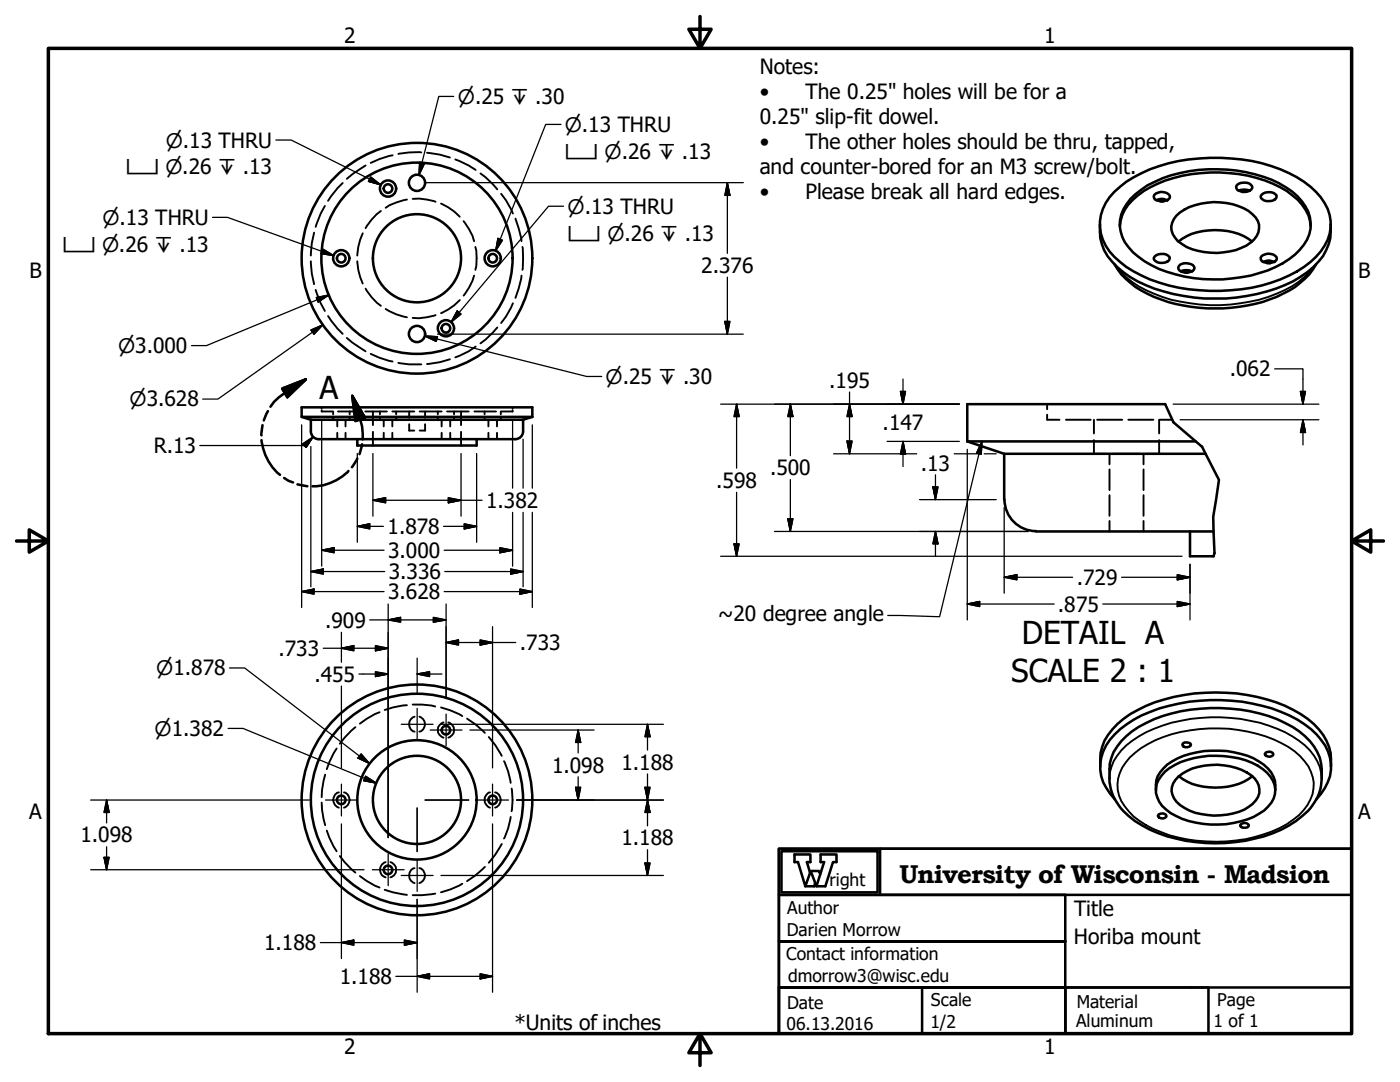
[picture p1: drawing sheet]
<svg xmlns="http://www.w3.org/2000/svg" width="279mm" height="216mm" viewBox="0 0 279 216" stroke-linecap="round" stroke-linejoin="round" font-family="sans-serif">
<!-- layer: Visible (ANSI) -->
<g fill="none" stroke="#000" stroke-width=".51">
<path d="M222.4 38.3a25.9 25.9 0 0 1 14.8-6.5 35.7 35.7 0 0 1 21.6 3.6 13.3 13.3 0 0 1 6.6 7.5 8.6 8.6 0 0 1-2.8 8.3 25.3 25.3 0 0 1-14.8 6.5 36.1 36.1 0 0 1-20-2.7 16.7 16.7 0 0 1-7.1-6 8.6 8.6 0 0 1 1.7-10.7zM225.6 39.7a21 21 0 0 1 11.7-5.5 30.1 30.1 0 0 1 18 2.4 11.2 11.2 0 0 1 6.1 6.8 6.9 6.9 0 0 1-2 6.4 20 20 0 0 1-11.6 5.5 29.2 29.2 0 0 1-18.1-2.4 11.7 11.7 0 0 1-5.7-5.7 6.9 6.9 0 0 1 1.6-7.5zM230.4 38.9a2.14 2.14 0 0 1 3 .1l.1 .3a1.98 1.98 0 0 1-3.2 .2zM230.8 39.9a2.47 2.47 0 0 1 2.2 0M246.8 37a2.24 2.24 0 0 1 3.1 .1 1.08 1.08 0 0 1-1.4 1.2 1.93 1.93 0 0 1-1.7-.7zM247.2 38l.9-.2 1.3 .2M248 38.3h.6M251.8 38.9a2.23 2.23 0 0 1 3 .1 1.08 1.08 0 0 1-1.4 1.1 1.48 1.48 0 0 1-1.8-.9zM219.5 44.8a9.7 9.7 0 0 0 3.4 8.5 25.6 25.6 0 0 0 13.3 5.8 36.2 36.2 0 0 0 21.9-3 14.8 14.8 0 0 0 6.6-6.2 8.7 8.7 0 0 0 .9-5.1M223.5 45.1a8.1 8.1 0 0 1 3.6-6.1 26.1 26.1 0 0 1 16.4-4.6 26.8 26.8 0 0 1 13.3 3.7 10.2 10.2 0 0 1 4.6 5.9l.2 1.1M230.4 51.2a2.23 2.23 0 0 1 3 .1 1.08 1.08 0 0 1-1.4 1.2 1.48 1.48 0 0 1-1.7-1zM231.6 40.2h.6"/>
<path d="M234.8 43.1a12 12 0 0 1 10-2.6 8.5 8.5 0 0 1 6.2 3.6 3.5 3.5 0 0 1-1.4 4.3 13.1 13.1 0 0 1-10.6 1.6 7.4 7.4 0 0 1-4.9-3.3 3.1 3.1 0 0 1 .7-3.6zM235.2 48.2a12.2 12.2 0 0 1 9.8-2.1 10.1 10.1 0 0 1 4.9 2.1M235.6 52.8a2.36 2.36 0 0 1 2.7 .4l.1 .3a1.98 1.98 0 0 1-3.2 .2l-.1-.3zM235.6 54.2a2.47 2.47 0 0 1 2.3 0M236.5 54.4h.5M251.7 51.2a2.14 2.14 0 0 1 3.1 .1v.3a1.98 1.98 0 0 1-3.1 .2zM252.1 52.3a2.47 2.47 0 0 1 2.2 0M252.9 52.5h.6M60.2 83.2h46M62 83.8v2.3a1.56 1.56 0 0 0 1.6 1.5h39.2a1.56 1.56 0 0 0 1.6-1.5v-2.3M62 83.8h42.4M71.3 87.6v1.3h23.8v-1.3"/>
<path d="M106.2 83.2v-1.9h-46v1.9l1.8 .6M106.2 83.2l-1.8 .6M193 88.1l7.4 2.5v9.1M193 88.1h45.6M200.4 90.6h40.2M200.5 99.7a6.3 6.3 0 0 0 6.3 6.3M232.5 80.6h-39.5v7.5M206.8 106h35.4M237.5 106v5h4.7M219.6 153a9.7 9.7 0 0 1 3.4-8.5 25.6 25.6 0 0 1 13.3-5.8 35.7 35.7 0 0 1 21.8 3 12.9 12.9 0 0 1 7.5 8.5v2.8M221.4 155.4a9.3 9.3 0 0 1 3.4-8.5 24.7 24.7 0 0 1 14.8-5.5 31.5 31.5 0 0 1 18.3 3.6 11.3 11.3 0 0 1 5.8 7.3l.1 3.1M222.5 159.5a8.8 8.8 0 0 1-2.7-8.3 11.4 11.4 0 0 1 5.1-6.7 30.3 30.3 0 0 1 16.7-4.8 34.9 34.9 0 0 1 17.3 3.9 13.9 13.9 0 0 1 6.1 6.4 8.1 8.1 0 0 1-1.3 8.4l-1 1.1"/>
<path d="M230.7 157.7a5.2 5.2 0 0 1 2.2-5.1 18.1 18.1 0 0 1 17.3-1.3 7.4 7.4 0 0 1 4.2 4.5l.1 1.9M232.5 154a16.3 16.3 0 0 1 11.8-3.1 12.6 12.6 0 0 1 9.3 4.1 4.3 4.3 0 0 1-.6 6 11.9 11.9 0 0 1-6.8 3.2 18.5 18.5 0 0 1-12.6-2 5.4 5.4 0 0 1-2.8-5.7l.4-.9zM235.1 155a12.3 12.3 0 0 1 10.4-2.1 8.2 8.2 0 0 1 5.4 3.1 3.3 3.3 0 0 1-.9 4.4 11 11 0 0 1-7.7 2.4 10.7 10.7 0 0 1-7.5-2.8 3.3 3.3 0 0 1 .3-5zM235.3 154.9a12.2 12.2 0 0 0 9.7 2.1 10.1 10.1 0 0 0 4.9-2.1M236.2 148.3a1.25 1.25 0 0 1 1.5 .3 .94 .94 0 0 1-.9 .5 .94 .94 0 0 1-.8-.6zM252.6 150.2a.85 .85 0 0 1 .9-.2 .85 .85 0 0 1 .6 .7 1.02 1.02 0 0 1-1.7-.3zM231.3 162.5a.85 .85 0 0 1 .9-.2 .85 .85 0 0 1 .5 .7 1.02 1.02 0 0 1-1.6-.2zM247.7 164.4a1.12 1.12 0 0 1 1.5 .3 .89 .89 0 0 1-1.4 .3l-.3-.2v-.2z"/>
<circle cx="77.4" cy="37.6" r="1.62"/>
<circle cx="77.4" cy="37.6" r=".86"/>
<circle cx="83.2" cy="36.5" r="1.62"/>
<circle cx="68.1" cy="51.5" r="1.62"/>
<circle cx="68.1" cy="51.5" r=".86"/>
<circle cx="83.2" cy="51.5" r="23"/>
<circle cx="83.2" cy="51.5" r="19.1"/>
<circle cx="83.2" cy="51.5" r="8.8"/>
<circle cx="98.3" cy="51.5" r="1.62"/>
<circle cx="98.3" cy="51.5" r=".86"/>
<circle cx="83.2" cy="66.6" r="1.62"/>
<circle cx="89" cy="65.5" r="1.62"/>
<circle cx="89" cy="65.5" r=".86"/>
<circle cx="68.1" cy="159.6" r=".86"/>
<circle cx="83.2" cy="159.6" r="23"/>
<circle cx="83.2" cy="159.6" r="21.2"/>
<circle cx="83.2" cy="159.6" r="11.9"/>
<circle cx="83.2" cy="159.6" r="8.8"/>
<circle cx="89" cy="145.7" r=".86"/>
<circle cx="98.3" cy="159.6" r=".86"/>
<circle cx="77.4" cy="173.6" r=".86"/>
</g>
<!-- layer: Hidden (ANSI) -->
<g fill="none" stroke="#000" stroke-width=".38">
<path d="M68.4 36.5l-1 1-1.9 2.6M73 33l-2.6 1.7-1.2 1M78.4 31l-2.7 .8-1.7 .7M81.2 39.8a11.6 11.6 0 0 0-4.2 1.7M82.4 39.7a11.6 11.6 0 0 1 4.5 .6M84.1 30.4a15.7 15.7 0 0 0-4.6 .3M85.2 30.5l2.6 .4 2 .5M90.9 31.8l2.6 1.2 1.4 .9M95.9 34.6l1 .8 2.4 2.4M100 38.7l1 1.2 1.4 2.7M62 52.1a17.5 17.5 0 0 0 .7 4.6M62.7 46.4a17.5 17.5 0 0 0-.7 4.6"/>
<path d="M63 57.8l1 2.7 .8 1.5M64.8 41.1l-.8 1.5-1 2.7M71.3 52.1a11.3 11.3 0 0 0 1.1 4.5M72.4 46.5a11.3 11.3 0 0 0-1.1 4.5M73 57.6a11.1 11.1 0 0 0 3 3.4M76 42.1a11.1 11.1 0 0 0-3 3.4M88 40.6a10.6 10.6 0 0 1 3.8 2.6M91.8 59.9a10.6 10.6 0 0 1-3.8 2.6M92.5 44.1a11.4 11.4 0 0 1 2.1 4M94.6 55a11.4 11.4 0 0 1-2.1 4M94.9 49.3a10.4 10.4 0 0 1 0 4.5M102.9 43.6l.6 1.9 .6 2.6"/>
<path d="M104.1 55l-.6 2.6-.6 1.8M104.3 49.3l.1 2.3-.1 2.2M65.5 63.1l1.9 2.5 1 1M69.2 67.4l1.2 1 2.6 1.7M74 70.6l1.7 .8 2.7 .7M77 61.7a11.6 11.6 0 0 0 4.2 1.6M79.5 72.4a15.7 15.7 0 0 0 4.6 .3M86.9 62.9a11.6 11.6 0 0 1-4.5 .5M89.8 71.7l-2 .6-2.6 .3M94.9 69.2l-1.4 .9-2.6 1.2M99.3 65.3l-2.4 2.5-1 .7M102.4 60.5l-1.4 2.7-1 1.3"/>
<path d="M64.2 81.9v.2h2.2M64.2 81.3v.2M66.5 83.2v.6h1.1M66.5 82.1v.6M67.3 83.8v1.3M67.3 86.4v1.2M67.4 82.1h4.4M69 83.8v1.3M69 86.4v1.2M69.8 83.2v.6h-1.1M69.8 82.1v.6M72.9 82.1h4.3"/>
<path d="M74.4 82.1v2.7M74.4 86.2v2.7M75.8 83.2v.6h1.1M75.8 82.1v.6M76.6 83.8v1.3M76.6 86.4v1.2M78.3 83.8v1.3M78.3 86.4v1.2M78.3 82.1h4.4M79.1 83.2v.6h-1.1M79.1 82.1v.6M81.7 84.6v1.3h1"/>
<path d="M81.7 82.1v1.3M83.8 82.1h4.3M84.8 84.6v1.3h-1M84.8 82.1v1.3M87.4 83.2v.6h1.1M87.4 82.1v.6M88.1 83.8v1.3M88.1 86.4v1.2M89.2 82.1h4.3M89.9 83.8v1.3M89.9 86.4v1.2M90.6 83.2v.6h-1.1"/>
<path d="M90.6 82.1v.6M92 82.1v2.7M92 86.2v2.7M94.7 82.1h4.3M96.7 83.2v.6h1.1M96.7 82.1v.6M97.5 83.8v1.3M97.5 86.4v1.2M99.2 83.8v1.3M99.2 86.4v1.2M99.9 83.2v.6h-1M99.9 82.1v.6"/>
<path d="M102.3 81.9v.2h-2.2M102.3 81.3v.2M209 82.7v1.1h2.5M209 80.6v1.1M212.7 83.8h5M218.3 87.8v2.8h2.6M218.3 83.8v2.7M218.9 83.8h5.1M221.4 90.6v2M221.4 93.7v4.1M221.4 98.8v4.1M222.2 90.6h5.2"/>
<path d="M225.2 83.8h5M228.2 90.6v2M228.2 93.7v4.1M228.2 98.8v4.1M231.3 87.8v2.8h-2.6M231.3 83.8v2.7M231.5 83.8h2.4M221.4 103.9v2.1M228.2 103.9v2.1M64.9 154.6l-.6 3.1-.1 1.4M67.2 149.4l-1.5 2.7-.5 1.4M67.6 158.1a1.59 1.59 0 0 0-1.1 1.5 1.59 1.59 0 0 0 1.1 1.6"/>
<path d="M68.6 158.1a1.59 1.59 0 0 1 1.2 1.5 1.59 1.59 0 0 1-1.2 1.6M70.9 145.1l-2.1 2.1-1 1.2M75.8 142.1l-2.6 1.3-1.4 1M81.2 140.7l-2.8 .5-1.6 .5M82.4 140.6h1.8l2.7 .4M82.7 143a1.57 1.57 0 0 0-1 1.5 1.57 1.57 0 0 0 1 1.5M83.7 143a1.55 1.55 0 0 1 1.1 1.5 1.55 1.55 0 0 1-1.1 1.5M88 141.2l1.9 .5 2.4 1.2M88.5 144.1a1.59 1.59 0 0 0-1.1 1.6 1.59 1.59 0 0 0 1.1 1.5M89.5 144.1a1.59 1.59 0 0 1 1.1 1.6 1.59 1.59 0 0 1-1.1 1.5M93.2 143.4l1.7 1.1 1.9 1.7M97.5 147.1a17 17 0 0 1 2.6 3.7"/>
<path d="M97.8 158.1a1.62 1.62 0 0 0-1.1 1.5 1.62 1.62 0 0 0 1.1 1.6M98.8 158.1a1.59 1.59 0 0 1 1.1 1.5 1.59 1.59 0 0 1-1.1 1.6M100.6 151.9a13.6 13.6 0 0 1 1.3 4.3M102.1 157.4a13.4 13.4 0 0 1 0 4.5M64.2 160.1l.1 1.4 .6 3.2M65.2 165.7l.5 1.4 1.5 2.8M67.8 170.8l1 1.2 2.1 2.1M71.8 174.8l1.4 1 2.6 1.3M76.8 177.5l1.6 .6 2.8 .5M77 172a1.59 1.59 0 0 0-1.2 1.5 1.59 1.59 0 0 0 1.2 1.6M77.9 172a1.59 1.59 0 0 1 1.2 1.5 1.59 1.59 0 0 1-1.2 1.6M82.7 173.2a1.57 1.57 0 0 0-1 1.5 1.57 1.57 0 0 0 1 1.5"/>
<path d="M83.7 173.2a1.55 1.55 0 0 1 1.1 1.5 1.55 1.55 0 0 1-1.1 1.5M86.9 178.3l-2.7 .3h-1.8M92.3 176.3l-2.4 1.2-1.9 .6M96.8 173l-1.9 1.7-1.7 1.1M100.1 168.4a17 17 0 0 1-2.6 3.7M101.9 163a13.6 13.6 0 0 1-1.3 4.3"/>
</g>
<!-- layer: Visible Narrow (ANSI) -->
<path d="M222.9 53.3a17.5 17.5 0 0 0 9.1 5.9 33.4 33.4 0 0 0 25.8-2 15 15 0 0 0 4.3-3.9M221.4 155.4a8.7 8.7 0 0 1 3.4-6.7 25.9 25.9 0 0 1 14.8-5.4 32.2 32.2 0 0 1 18.3 3.6 11 11 0 0 1 5.8 7.3l.1 1.2M225.5 151.1a22 22 0 0 1 14-5.6 29.7 29.7 0 0 1 17.6 3.5 10.2 10.2 0 0 1 5.1 7.2 8.7 8.7 0 0 1-4.1 7.4 26.5 26.5 0 0 1-15.3 4.4 27.4 27.4 0 0 1-15.3-4.2 10 10 0 0 1-4.4-6.1 7.9 7.9 0 0 1 2.4-6.6z" fill="none" stroke="#000" stroke-width=".38"/>
<path d="M222.4 52.8a16.3 16.3 0 0 0 9.3 7 33.8 33.8 0 0 0 23.1-.6 16.1 16.1 0 0 0 7.8-6.4M221.4 155.4a10.4 10.4 0 0 0 5.1 8.4 30.8 30.8 0 0 0 23.9 3.5 20.5 20.5 0 0 0 11.2-6.1 9.2 9.2 0 0 0 2.2-5.8" fill="none" stroke="#000" stroke-width=".51"/>
<!-- layer: Break Line (ANSI) -->
<path d="M232.5 80.6l1.7 3.7 5.7 4.9 3.4 6.6-1.2 7.3 .3 7.3-.2 .6" fill="none" stroke="#000" stroke-width=".51"/>
<!-- layer: Detail Boundary (ANSI) -->
<path d="M56.3 77.5l4.7-1.8-3.7 3.5zM61 75.7l-5.3 3.5-1 1-.7 1M70.3 79l2.5 4.4-1.9 .6zM70.3 79l2 6.1 .1 2.6M52.2 87.8a10.4 10.4 0 0 0 3.7 6.9M52.4 84.8l-.2 2.1M53.5 82l-.9 1.9M56.7 95.4l.9 .5 .9 .4M59.4 96.6l1.9 .4M69.5 94a9.9 9.9 0 0 1-7.1 3M71.3 91.5l-1.1 1.7M72.3 88.6l-.5 2" fill="none" stroke="#000" stroke-width=".51"/>
<path d="M57.3 79.2l3.7-3.5zM56.3 77.5l4.7-1.8-3.7 3.5zM70.3 79l2.5 4.4zM70.3 79l2.5 4.4-1.9 .6z" fill="#000" stroke="#000" stroke-width=".51"/>
<!-- layer: Border (ANSI) -->
<path d="M9.7 9.7h260v196.5h-260zM139.7 3.3v6.4l-2.2-3.9h4.4l-2.2 3.9M3.3 107.9h6.4l-3.9-2.2v4.5l3.9-2.3M269.7 107.9l3.9 2.3v-4.5l-3.9 2.2h6.4M139.7 206.2l2.2 3.9h-4.4l2.2-3.9v6.4" fill="none" stroke="#000" stroke-width=".7"/>
<!-- layer: Title (ANSI) -->
<path d="M155.4 178.6v9.2h57.2v18.4h-57.2v-9.2h57.2h-57.2v-9.2h57.2v-9.2zM155.4 169.4h114.3v9.2h-114.3zM155.4 169.4h114.3v36.8h-114.3zM156 169.9h19.1v8.2h-19.1zM161.7 174.2l-.7-2.2h.7v-1.5h-3.1v1.5h.7l1.4 4.8 1.1-3 1.1 3h1.8l1.5-4.8h.7v-1.5h-3.1v1.5h.7l-1.6 4.8M161.8 173.8h1.6l.3 .6M162.7 176.1l-.2 .7h-1.8M175.6 169.4v9.2M155.4 197h28.6v9.2h-28.6zM212.6 197h28.6v9.2h-28.6zM212.6 197h57.1v9.2h-57.1z" fill="none" stroke="#000" stroke-width=".51"/>
<!-- layer: Dimension (ANSI) -->
<g fill="none" stroke="#000" stroke-width=".25">
<path d="M84.8 36.4h63.5M145.2 36.4l.5 2.6h-1zM145.2 36.4v14.1M63.1 59.4l2.5-.5-2.1 1.4zM65.6 58.9l-24.4 10.1h-3M145.2 55.3v11.4M62 65.8l2.4-1-1.7 1.9zM64.4 64.8l-20.9 14.8h-3.1M84.8 66.7h.2M87.3 66.7h61M144.7 64.1h1l-.5 2.6zM169.5 78.2v12.4"/>
<path d="M179.7 78.1h1l-.5 2.5zM180.2 75.6v5M254.4 73.6h5.6v7M259.5 78.1h1l-.5 2.5zM60.2 84.8v3.3M60.2 88.3v32.9M60.4 88.6l2.1-1.4-1.4 2.1zM62 89.1v28M62.5 87.2l-1.8 1.8 .1-.1h-20.9M64.2 83.7v29.3M71.3 90.5v17.7M74.4 99.8l2.6-.5v1z"/>
<path d="M74.4 99.8h21.8M74.4 90.5v12.5M89.5 99.3l2.5 .5-2.5 .5zM92 90.5v12.5M95.1 90.5v17.7M102.3 83.7v13.7M104.4 87.6v9.8M106.2 84.8v12.6M143.8 80.6h47.7M147 80.6l.5 2.5h-1zM147 80.6v12.8M147 98.2v12.8"/>
<path d="M157.7 80.6l.5 2.5h-1zM157.7 80.6v10.3M157.7 95.7v10.3M166.4 90.6h16.5M169 88h1.1l-.6 2.6zM169.5 80.6l.6 2.5h-1.1zM177 88.1h14.5M180.2 88.1l.5 2.5h-1zM180.2 88.1v5M183.5 99.7h15.3M186.2 97.2h1l-.5 2.5zM186.7 94.7v5"/>
<path d="M190.4 90.6h5.4M193 89.7v34M196.4 90.6h2.4M234.1 80.6h29.1M235.5 83.8h27.7M260 83.8l.5 2.5h-1zM260 83.8v5M60.2 118l2.5-.5v1.1zM60.2 118h16.4M62 114l2.5-.5v1.1zM62 114h14.8M64.2 109.8l2.5-.5v1z"/>
<path d="M64.2 109.8h12.4M71.3 105l2.5-.5v1zM71.3 105h5.2M88.5 105h6.6M88.6 118h17.6M88.6 109.8h13.7M88.8 114h15.6M92.6 104.5l2.5 .5-2.5 .5zM99.8 109.3l2.5 .5-2.5 .5zM101.9 113.5l2.5 .5-2.5 .6zM102.3 102.2v10.8M103.8 117.5l2.4 .5-2.4 .6z"/>
<path d="M104.4 102.2v14.9M106.2 102.2v19M143.8 111h92.1M146.5 108.5h1l-.5 2.5zM154.6 106h50.6M157.2 103.5h1l-.5 2.5zM186.7 106l.5 2.5h-1zM186.7 106v5M200.4 115.2l2.5-.5v1zM200.4 115.2h13.7M200.4 101.3v17.1M223.8 115.2h13.7"/>
<path d="M234.9 114.7l2.6 .5-2.6 .5zM237.5 112.6v11.1M45.8 133.3h3l24.9 19M64.5 129.3h13M68.1 129.3l2.5-.5v1.1zM68.1 126.2v5.9M68.1 136.9v16.3M71.6 134.5h5.9M73.8 123.7h15.2M74.9 128.8l2.6 .5-2.6 .6zM74.9 134l2.6 .5-2.6 .5zM77.5 123.7l2.4-.5v.9z"/>
<path d="M77.5 120.5v46.6M83.2 134.5l2.5-.5v1zM83.2 131.3v6.9M83.2 134.5h5M86.5 123.2l2.5 .5-2.5 .4zM89 128.2l2.5-.5v1zM89 120.5v18.8M89 128.2h13.9M95.8 127.7l2.5 .5-2.5 .5zM98.3 125v28.2M193 120.5l2.5-.5v1zM193 120.5h17.4"/>
<path d="M220.1 120.5h17.4M234.9 120l2.6 .5-2.6 .5zM18.1 159.6h43.6M21.3 159.6l.5 2.5h-1zM21.3 159.6v4.6M45.5 145.4h3l26.6 10.9M72.1 150.4l1.6 1.9-2.3-1zM73 154.9l2.1 1.4-2.5-.5zM84.8 159.6h8.7M88 144.5h.9M89.1 144.5h43.3M93.8 145.7h24.8"/>
<path d="M103.1 159.6h29.3M114.9 157.1h1l-.5 2.5zM115.4 145.7l.5 2.4h-1zM115.4 145.7v4.5M115.4 155v4.6M128.7 157.1h1l-.5 2.5zM129.2 144.5l.5 2.5h-1zM129.2 159.6l.5 2.5h-1zM129.2 144.5v5.2M129.2 154.4v10.4M18.1 173.5h54.5M20.8 171.1h1l-.5 2.4z"/>
<path d="M21.3 169v4.5M68.1 164.4v26.9M83.2 161.2v8.7M83.2 179.5v18.5M88 174.7h44.4M98.3 164.4v33.6M128.7 172.2h1l-.5 2.5zM129.2 169.5v5.2M63.9 188.1h19.3M68.1 188.1l2.5-.5v1zM79 194.8h19.3M80.7 187.6l2.5 .5-2.5 .5z"/>
<path d="M83.2 194.8l2.5-.5v1zM95.8 194.3l2.5 .5-2.5 .5z"/>
</g>
<g fill="#000" stroke="#000" stroke-width=".25">
<path d="M145.2 36.4l.5 2.6zM145.2 36.4l.5 2.6h-1zM64.4 64.8l-1.7 1.9zM62 65.8l2.4-1-1.7 1.9zM63.5 60.3l2.1-1.4zM63.1 59.4l2.5-.5-2.1 1.4zM144.7 64.1l.5 2.6zM144.7 64.1h1l-.5 2.6zM179.7 78.1l.5 2.5zM179.7 78.1h1l-.5 2.5zM259.5 78.1l.5 2.5zM259.5 78.1h1l-.5 2.5z"/>
<path d="M62.5 87.2l-1.4 2.1zM60.4 88.6l2.1-1.4-1.4 2.1zM74.4 99.8l2.6-.5zM74.4 99.8l2.6-.5v1zM147 80.6l.5 2.5zM147 80.6l.5 2.5h-1zM157.7 80.6l.5 2.5zM157.7 80.6l.5 2.5h-1zM169 88l.5 2.6zM169 88h1.1l-.6 2.6zM169.5 80.6l.6 2.5zM169.5 80.6l.6 2.5h-1.1z"/>
<path d="M180.2 88.1l.5 2.5zM180.2 88.1l.5 2.5h-1zM186.2 97.2l.5 2.5zM186.2 97.2h1l-.5 2.5zM260 83.8l.5 2.5zM260 83.8l.5 2.5h-1zM60.2 118l2.5-.5zM60.2 118l2.5-.5v1.1zM62 114l2.5-.5zM62 114l2.5-.5v1.1zM64.2 109.8l2.5-.5zM64.2 109.8l2.5-.5v1z"/>
<path d="M71.3 105l2.5-.5zM71.3 105l2.5-.5v1zM89.5 100.3l2.5-.5zM89.5 99.3l2.5 .5-2.5 .5zM92.6 105.5l2.5-.5zM92.6 104.5l2.5 .5-2.5 .5zM99.8 110.3l2.5-.5zM99.8 109.3l2.5 .5-2.5 .5zM101.9 114.6l2.5-.6zM101.9 113.5l2.5 .5-2.5 .6zM103.8 118.6l2.4-.6zM103.8 117.5l2.4 .5-2.4 .6z"/>
<path d="M146.5 108.5l.5 2.5zM146.5 108.5h1l-.5 2.5zM157.2 103.5l.5 2.5zM157.2 103.5h1l-.5 2.5zM186.7 106l.5 2.5zM186.7 106l.5 2.5h-1zM200.4 115.2l2.5-.5zM200.4 115.2l2.5-.5v1zM234.9 115.7l2.6-.5zM234.9 114.7l2.6 .5-2.6 .5zM68.1 129.3l2.5-.5zM68.1 129.3l2.5-.5v1.1z"/>
<path d="M74.9 129.9l2.6-.6zM74.9 128.8l2.6 .5-2.6 .6zM74.9 135l2.6-.5zM74.9 134l2.6 .5-2.6 .5zM77.5 123.7l2.4-.5zM77.5 123.7l2.4-.5v.9zM83.2 134.5l2.5-.5zM83.2 134.5l2.5-.5v1zM86.5 124.1l2.5-.4zM86.5 123.2l2.5 .5-2.5 .4zM89 128.2l2.5-.5zM89 128.2l2.5-.5v1z"/>
<path d="M95.8 128.7l2.5-.5zM95.8 127.7l2.5 .5-2.5 .5zM193 120.5l2.5-.5zM193 120.5l2.5-.5v1zM234.9 121l2.6-.5zM234.9 120l2.6 .5-2.6 .5zM71.4 151.3l2.3 1zM72.1 150.4l1.6 1.9-2.3-1zM72.6 155.8l2.5 .5zM73 154.9l2.1 1.4-2.5-.5zM114.9 157.1l.5 2.5zM114.9 157.1h1l-.5 2.5z"/>
<path d="M115.4 145.7l.5 2.4zM115.4 145.7l.5 2.4h-1zM128.7 157.1l.5 2.5zM128.7 157.1h1l-.5 2.5zM129.2 144.5l.5 2.5zM129.2 144.5l.5 2.5h-1zM20.8 171.1l.5 2.4zM20.8 171.1h1l-.5 2.4zM21.3 159.6l.5 2.5zM21.3 159.6l.5 2.5h-1zM128.7 172.2l.5 2.5zM128.7 172.2h1l-.5 2.5z"/>
<path d="M129.2 159.6l.5 2.5zM129.2 159.6l.5 2.5h-1zM68.1 188.1l2.5-.5zM68.1 188.1l2.5-.5v1zM80.7 188.6l2.5-.5zM80.7 187.6l2.5 .5-2.5 .5zM83.2 194.8l2.5-.5zM83.2 194.8l2.5-.5v1zM95.8 195.3l2.5-.5zM95.8 194.3l2.5 .5-2.5 .5z"/>
</g>
<!-- layer: Symbol (ANSI) -->
<g fill="none" stroke="#000" stroke-width=".25">
<path d="M90.6 19.2h-3l-4 15.7M55.1 27.9h3l17.9 9M74 35.3l2 1.6-2.5-.7zM83.8 32.4l.9 .2-1.1 2.3zM112 24.8h-3.1l-10 25.2M42.4 43.4h3l21.2 7.6M64.5 49.7l2.1 1.3-2.5-.4zM99.4 47.6l.9 .3-1.4 2.1zM112.5 41.1h-3l-19.5 23.2M84.8 67.1l2.5 .1-.2 .9zM84.8 67.1l32.3 8h3M91.2 62l.8 .7-2 1.6z"/>
<path d="M196 88.1l-.2 2.5-.9-.2zM196 88.1l-8.5 35-10.3-.3"/>
</g>
<g fill="#000" stroke="#000" stroke-width=".25">
<path d="M73.5 36.2l2.5 .7zM74 35.3l2 1.6-2.5-.7zM83.8 32.4l-.2 2.5zM83.8 32.4l.9 .2-1.1 2.3zM64.1 50.6l2.5 .4zM64.5 49.7l2.1 1.3-2.5-.4zM99.4 47.6l-.5 2.4zM99.4 47.6l.9 .3-1.4 2.1zM84.8 67.1l2.5 .1zM84.8 67.1l2.5 .1-.2 .9zM91.2 62l-1.2 2.3zM91.2 62l.8 .7-2 1.6z"/>
<path d="M196 88.1l-.2 2.5zM196 88.1l-.2 2.5-.9-.2z"/>
</g>
<!-- layer: Center Mark (ANSI) -->
<path d="M65 159.6h6.3M68.1 156.5v6.3M80.1 144.5h6.3M83.2 141.4v6.3M85.9 145.7h6.3M89 142.5v6.3M95.1 159.6h6.4M98.3 156.5v6.3M74.3 173.5h6.3M77.5 170.4v6.3M80.1 174.7h6.3M83.2 171.5v6.4" fill="none" stroke="#000" stroke-width=".25"/>
<g font-size="6.3">
<text x="63.8" y="79.7">A</text>
<text x="203.9" y="128.6">DETAIL A</text>
<text x="201.8" y="136.1">SCALE 2 : 1</text>
</g>
<text font-size="5.1" x="179.5" y="176.1">University of Wisconsin - Madsion</text>
<g font-size="4.2">
<text x="68.7" y="8.6">2</text>
<text x="208.4" y="8.6">1</text>
<text x="151.6" y="14.7">Notes:</text>
<text x="151.6" y="19.7">•</text>
<text x="160.8" y="19.7">The 0.25&quot; holes will be for a</text>
<text x="151.6" y="24.7">0.25&quot; slip-fit dowel.</text>
<text x="151.6" y="29.7">•</text>
<text x="160.8" y="29.7">The other holes should be thru, tapped,</text>
<text x="151.6" y="34.7">and counter-bored for an M3 screw/bolt.</text>
<text x="151.6" y="39.8">•</text>
<text x="160.8" y="39.8">Please break all hard edges.</text>
<text x="5.9" y="55.5">B</text>
<text x="140" y="54.5">2.376</text>
<text x="271.1" y="55.5">B</text>
<text x="165.5" y="77.3">.195</text>
<text x="245.4" y="75.1">.062</text>
<text x="176.1" y="85.9">.147</text>
<text x="30.7" y="90.4">R.13</text>
<text x="153.7" y="94.9">.500</text>
<text x="183.8" y="93.9">.13</text>
<text x="97" y="101.3">1.382</text>
<text x="142.9" y="97.3">.598</text>
<text x="77.3" y="106.6">1.878</text>
<text x="77.5" y="111.3">3.000</text>
<text x="77.5" y="119.6">3.628</text>
<text x="77.6" y="115.6">3.336</text>
<text x="214.9" y="116.7">.729</text>
<text x="64.9" y="125.2">.909</text>
<text x="143.3" y="124">~20 degree angle</text>
<text x="211.1" y="122">.875</text>
<text x="55.6" y="130.9">.733</text>
<text x="103.8" y="129.7">.733</text>
<text x="62.7" y="136">.455</text>
<text x="110.2" y="154.2">1.098</text>
<text x="124" y="153.6">1.188</text>
<text x="5.8" y="163.4">A</text>
<text x="271" y="163.4">A</text>
<text x="16.1" y="168.1">1.098</text>
<text x="124" y="168.7">1.188</text>
<text x="214.4" y="182.8">Title</text>
<text x="52.7" y="189.6">1.188</text>
<text x="214.3" y="188.3">Horiba mount</text>
<text x="67.8" y="196.3">1.188</text>
<text x="102.7" y="205.5">*Units of inches</text>
<text x="68.7" y="210.3">2</text>
<text x="208.4" y="210.3">1</text>
</g>
<g font-size="4">
<text x="91.4" y="20.8">⌀.25 ↧ .30</text>
<text x="33.1" y="29.5">⌀.13 THRU</text>
<text x="112.7" y="26.4">⌀.13 THRU</text>
<text x="25.1" y="34.8">⌴ ⌀.26 ↧ .13</text>
<text x="112.7" y="31.7">⌴ ⌀.26 ↧ .13</text>
<text x="20.4" y="44.9">⌀.13 THRU</text>
<text x="113.3" y="42.7">⌀.13 THRU</text>
<text x="12.4" y="50.2">⌴ ⌀.26 ↧ .13</text>
<text x="113.3" y="48">⌴ ⌀.26 ↧ .13</text>
<text x="23.6" y="70.4">⌀3.000</text>
<text x="120.8" y="76.6">⌀.25 ↧ .30</text>
<text x="25.8" y="81.1">⌀3.628</text>
<text x="31.2" y="134.7">⌀1.878</text>
<text x="30.9" y="146.8">⌀1.382</text>
</g>
<g font-size="3.5">
<text x="165.5" y="176.8">right</text>
<text x="157.1" y="182.3">Author</text>
<text x="156.9" y="191.6">Contact information</text>
<text x="157" y="186.7">Darien Morrow</text>
<text x="157.3" y="195.9">dmorrow3@wisc.edu</text>
<text x="157.1" y="201.3">Date</text>
<text x="185.8" y="200.8">Scale</text>
<text x="214.9" y="201">Material</text>
<text x="242.9" y="200.8">Page</text>
<text x="157" y="205.5">06.13.2016</text>
<text x="185.7" y="205.2">1/2</text>
<text x="214.8" y="204.9">Aluminum</text>
<text x="242.2" y="205">1 of 1</text>
</g>
</svg>
